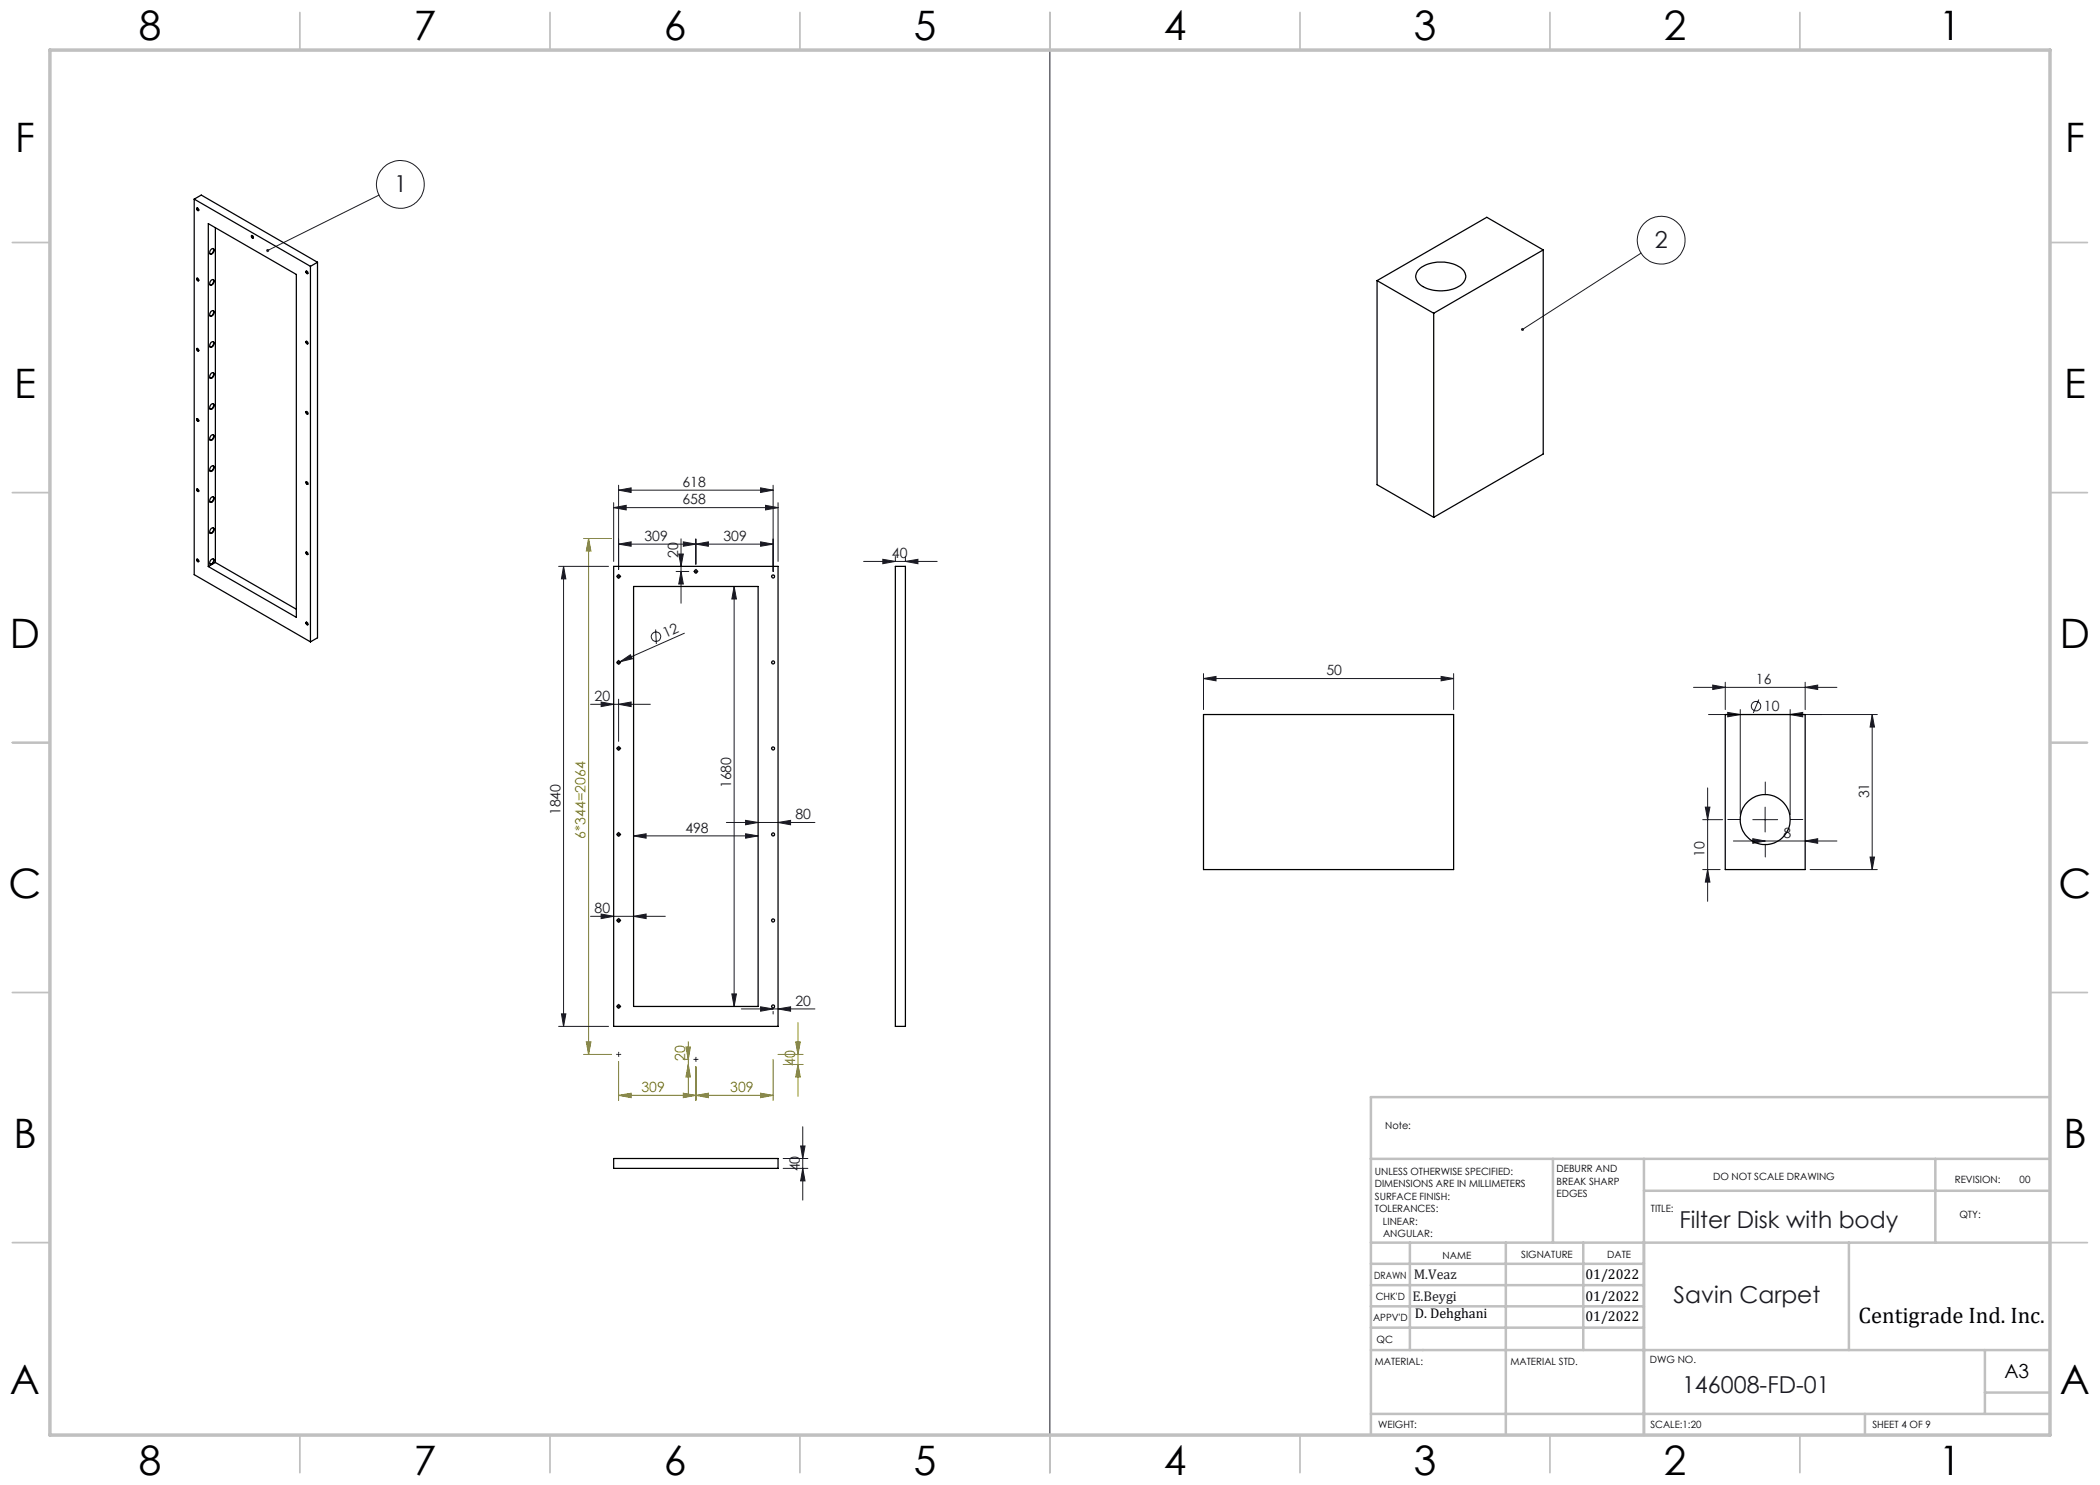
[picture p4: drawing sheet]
<svg xmlns="http://www.w3.org/2000/svg" width="420mm" height="297mm" viewBox="0 0 420 297" stroke-linecap="round" stroke-linejoin="round" font-family="sans-serif">
<g fill="none" stroke="#191924" stroke-width=".2">
<path d="M210 10v277M75.8 39l-22.2 11.1M328.2 50.6l-23.7 15.3M123.7 98l2.5-.4v.9zM123.7 97v16.9M123.7 98h30.9M152.1 97.6l2.5 .4-2.5 .5zM154.6 97v17.3M111.7 113.3h10M112.7 113.3l.5 2.5h-.9zM112.7 113.3v92M122.7 101.5l2.5-.4v.9z"/>
<path d="M122.7 100.5v11.8M122.7 101.5h32.9M123.6 115.3h.3M123.7 108.8l2.5-.4v.9zM123.7 115.2v.2M123.7 108.8h30.9M135.2 114.3h2.6M135.7 110.8h1l-.5 2.5zM136.2 107.8v12.8M136.2 114.3l.5 2.5h-1zM136.7 108.4l2.5 .4-2.5 .5zM139 114.3h.3"/>
<path d="M139.2 108.8l2.5-.4v.9zM139.2 107.8v5.1M139.2 114.2v.2M146.8 117.3l.5 2.5h-.9zM146.8 117.3v84M152.1 108.4l2.5 .4-2.5 .5zM153.1 101.1l2.5 .4-2.5 .5zM155.6 100.5v11.8M172.7 112.3h14.7M176.6 111.9l2.5 .4-2.5 .4zM179.1 111.3v1M181.1 112.3l2.5-.4v.8z"/>
<path d="M181.1 111.3v1M123.6 132.5h.3M123.7 139.8v8.5M123.7 132.4v.2M124 132.4l2.1-1.5 .4 .9zM124 132.4l-.6 .2M131.1 125.9l.2 2.9M136.9 126.6l-12.9 5.8M240.7 135.7l2.5-.4v.9zM240.7 134.7v7.2M240.7 135.7h50M288.2 135.3l2.5 .4-2.5 .5z"/>
<path d="M290.7 134.7v7.2M338.7 137.5h28.7M342.5 137l2.6 .5-2.6 .4zM345.1 136.5v5.4M351.8 139.9l-1.1 2.7M361 137.5l2.5-.5v.9zM361 136.5v5.4M118.1 140.9h12M120.2 140.4l2.5 .5-2.5 .4zM123.6 149.7h.3M123.7 140.9l2.5-.5v.9zM123.7 149.6v.2"/>
<path d="M341.5 157.6v22.7M345.5 142.5l2.6 .4-2.6 .5zM348.1 141.9v21M358 142.9l2.5-.4v.9zM358 141.9v21M374.4 142.9l.5 2.5h-.9zM374.4 142.9v31M375.5 142.9h-33.8M123.6 166.9h.3M123.7 166.8v.2M126.7 167.2l2.5-.4v.8zM126.7 167.2h24.9"/>
<path d="M145.3 164.5h17.7M149.1 166.8l2.5 .4-2.5 .4zM149.1 164.1l2.5 .4-2.5 .5zM155.6 164.5l2.5-.4v.9zM340.5 163.9h4M340.5 173.9h3.5M341.1 161.4h.9l-.5 2.5zM341.5 173.9l.5 2.5h-.9zM346.7 168.2h20.7M350.6 167.7l2.4 .5-2.4 .5zM350.6 163.9h4.9M353 161.4v5"/>
<path d="M361 168.2l2.5-.5v1zM362 173.9h13.5M374 171.4h.9l-.5 2.5zM118.1 183.3h15M120.2 182.8l2.5 .5-2.5 .4zM123.6 184.1h.3M123.7 184v.2M126.7 183.3l2.5-.5v.9zM146.4 198.8h.9l-.5 2.5zM111.7 205.3h10M112.3 202.8h.9l-.5 2.5zM123.6 210.9h.3"/>
<path d="M123.6 201.3h.3M123.7 201.2v.2M123.7 210.8v.2M139 211.9h.3M139.2 211.8v.2M148.3 201.8h14.7M152.1 201.4l2.5 .4-2.5 .4zM154.6 202.3v.5M155.6 201.8l2.5-.4v.8zM156.6 231.7h5M156.6 233.7h5M160.1 229.2h.9l-.5 2.5z"/>
<path d="M160.5 225.4v14.6M160.5 233.7l.5 2.5h-.9z"/>
<circle cx="80.1" cy="36.9" r="4.8"/>
<circle cx="332.2" cy="48" r="4.8"/>
<circle cx="131.2" cy="127.3" r=".94"/>
<circle cx="351.2" cy="141.2" r=".94"/>
</g>
<g fill="none" stroke="#808000" stroke-width=".2">
<path d="M116.7 107.7h5.6M117.7 107.7l.5 2.5h-.9zM117.7 107.7v103.2M116.7 210.9h5.6M117.3 208.4h.9l-.5 2.5zM123.7 219.1l2.5-.5v.9zM123.7 212.3v7.8M123.7 219.1h30.9M136.6 211.9h1.2M136.7 218.6l2.5 .5-2.5 .4zM137.2 209.4h.9l-.4 2.5zM137.7 212.9l.4 2.5h-.9z"/>
<path d="M137.7 208.3v10.9M139.2 219.1l2.5-.5v.9zM139.2 213.3v6.8M152.1 218.6l2.5 .5-2.5 .4zM154.6 211.9v8.2M155.6 210.9h5M156.6 212.9h4M159.1 208.4h1l-.5 2.5zM159.6 212.9l.5 2.5h-1zM159.6 204.5v14.7"/>
</g>
<g fill="none" stroke="#191924" stroke-width=".2" stroke-dasharray="15.2 1.3 1.3 1.3">
<path d="M123.5 115.3h-.2M123.7 115v-.2M123.7 115.5v.2M124 115.3h.2M138.9 114.3h-.1M139.2 114v-.2M139.2 114.5v.2M139.4 114.3h.2M123.5 132.5h-.2M123.7 132.2v-.2M123.7 132.7v.2M124 132.5h.2"/>
<path d="M123.5 149.7h-.2M123.7 149.4v-.2M123.7 149.9v.2M124 149.7h.2M353.1 158.9v-2.5M123.5 166.9h-.2M123.7 166.6v-.2M123.7 167.1v.2M124 166.9h.2M348.1 163.9h-2.5M353.1 168.9v2.5M358.1 163.9h2.5"/>
<path d="M123.5 184.1h-.2M123.7 183.8v-.2M123.7 184.3v.2M124 184.1h.2M123.5 210.9h-.2M123.5 201.3h-.2M123.7 210.6v-.2M123.7 211.1v.2M123.7 201v-.2M123.7 201.5v.2M124 210.9h.2M124 201.3h.2"/>
<path d="M138.9 211.9h-.1M139.2 211.6v-.2M139.2 212.1v.2M139.4 211.9h.2"/>
</g>
<g fill="none" stroke="#c0c0c0" stroke-width=".35">
<path d="M60 2.5v7.5M110 2.5v7.5M160 2.5v7.5M210 2.5v7.5M260 2.5v7.5M310 2.5v7.5M360 2.5v7.5M2.5 48.5h7.5M410 48.5h7.5M2.5 98.5h7.5M410 98.5h7.5M2.5 148.5h7.5"/>
<path d="M410 148.5h7.5M2.5 198.5h7.5M410 198.5h7.5M2.5 248.5h7.5M410 248.5h7.5M60 287v7.5M110 287v7.5M160 287v7.5M210 287v7.5M260 287v7.5M310 287v7.5M360 287v7.5"/>
</g>
<g fill="none" stroke="#c0c0c0" stroke-width=".5">
<path d="M410 219.4h-135.8v67.4M274.2 231.8h135.8M310.6 231.8v16.7M328.8 231.8v55.2M328.8 238.2h81.2M387.1 231.8v16.7M274.2 248.5h135.8M274.2 257h54.6M274.2 252.8h54.6M282 248.5v21.5M301.2 248.5v38.3M316.7 248.5v21.5"/>
<path d="M369.8 248.5v21.5M274.2 265.5h54.6M274.2 261.3h54.6M274.2 270h135.8M397 270v12.8M397 278.5h13M274.2 282.8h135.8M373 282.8v4.2"/>
</g>
<path d="M10 10h400v277h-400z" fill="none" stroke="#c0c0c0" stroke-width=".7"/>
<path d="M53.3 49.9v.3l.3-.1-.3 .1a.3 .3 0 0 0 .4 .1 .3 .3 0 0 0 0-.4 .3 .3 0 0 0-.4 0zM304.3 65.7l-.1 .3 .3-.1-.3 .1a.31 .31 0 0 0 .5 .1 .31 .31 0 0 0 0-.4 .31 .31 0 0 0-.4 0z" fill="#191924"/>
<g fill="#808000">
<path d="M123.7 219.1l2.5-.5v.9zM136.7 218.6l2.5 .5-2.5 .4zM139.2 219.1l2.5-.5v.9zM152.1 218.6l2.5 .5-2.5 .4z"/>
<path d="M117.7 107.7l.5 2.5h-.9zM117.3 208.4h.9l-.5 2.5zM137.2 209.4h.9l-.4 2.5zM137.7 212.9l.4 2.5h-.9zM159.1 208.4h1l-.5 2.5zM159.6 212.9l.5 2.5h-1z"/>
</g>
<g fill="#191924">
<path d="M124 132.4l2.1-1.5 .4 .9z"/>
<path d="M153.1 101.1l2.5 .4-2.5 .5zM122.7 101.5l2.5-.4v.9zM123.7 140.9l2.5-.5v.9zM120.2 140.4l2.5 .5-2.5 .4zM126.7 183.3l2.5-.5v.9zM120.2 182.8l2.5 .5-2.5 .4zM361 137.5l2.5-.5v.9zM342.5 137l2.6 .5-2.6 .4zM288.2 135.3l2.5 .4-2.5 .5zM240.7 135.7l2.5-.4v.9z"/>
<path d="M123.7 98l2.5-.4v.9zM152.1 97.6l2.5 .4-2.5 .5zM123.7 108.8l2.5-.4v.9zM136.7 108.4l2.5 .4-2.5 .5zM139.2 108.8l2.5-.4v.9zM152.1 108.4l2.5 .4-2.5 .5zM176.6 111.9l2.5 .4-2.5 .4zM181.1 112.3l2.5-.4v.8zM345.5 142.5l2.6 .4-2.6 .5zM358 142.9l2.5-.4v.9zM350.6 167.7l2.4 .5-2.4 .5zM361 168.2l2.5-.5v1z"/>
<path d="M136.2 114.3l.5 2.5h-1zM135.7 110.8h1l-.5 2.5zM374 171.4h.9l-.5 2.5zM374.4 142.9l.5 2.5h-.9z"/>
<path d="M112.7 113.3l.5 2.5h-.9zM112.3 202.8h.9l-.5 2.5zM146.8 117.3l.5 2.5h-.9zM146.4 198.8h.9l-.5 2.5zM160.1 229.2h.9l-.5 2.5zM160.5 233.7l.5 2.5h-.9zM341.1 161.4h.9l-.5 2.5zM341.5 173.9l.5 2.5h-.9z"/>
<path d="M126.7 167.2l2.5-.4v.8zM149.1 166.8l2.5 .4-2.5 .4zM152.1 201.4l2.5 .4-2.5 .4zM155.6 201.8l2.5-.4v.8zM149.1 164.1l2.5 .4-2.5 .5zM155.6 164.5l2.5-.4v.9z"/>
</g>
<g fill="none" stroke="#000" stroke-width=".25">
<path d="M38.8 39.8v75.1l23.3 13.5M38.8 39.8l23.3 13.5M38.8 39.8l1.5-.8 23.2 13.5M39.4 41.6a.26 .26 0 0 1 .4 .2 .26 .26 0 0 1-.3 .3l-.2-.3zM39.4 55.6l.2 .1a.25 .25 0 0 1 .2 .3 .25 .25 0 0 1-.4 .2 .25 .25 0 0 1-.1-.4zM39.4 41.6l.1 .4 .2 .1M39.4 55.6l.1 .5 .2 .1M41.7 44.7l17.6 10.2v68.6l-17.6-10.2zM42.2 49.9a.38 .38 0 0 1 .6-.1 .38 .38 0 0 1-.1 .6v.1a.38 .38 0 0 1-.6 .3 .38 .38 0 0 1-.1-.6zM42.2 56.1l.1-.1a.34 .34 0 0 1 .5 0 .34 .34 0 0 1 0 .5l-.1 .2a.38 .38 0 0 1-.6 .3 .38 .38 0 0 1-.1-.6zM42.7 49.7a.78 .78 0 0 1-.7 1.1M42.7 55.9a.78 .78 0 0 1-.7 1.1"/>
<path d="M43.1 45.5v67M50.3 47.1a.26 .26 0 0 1 .3 .2 .26 .26 0 0 1-.1 .3l-.2-.3zM50.3 47.1l.1 .3 .3 .2M61.2 54.3a.24 .24 0 0 1 .3 .1 .24 .24 0 0 1-.1 .3zM61.3 54.2v.3l.3 .2M62.1 53.3v75.1M63.5 52.5l-1.4 .8M63.5 52.5v75.1l-1.4 .8M275.4 56.1v40.8l11.3 6.6M275.4 56.1l11.3 6.5M284 53.7a7.3 7.3 0 0 1 8.5 .2 2.07 2.07 0 0 1-.8 3.4 7.4 7.4 0 0 1-7.9-.6 1.91 1.91 0 0 1 .2-3zM308.6 50l-21.9 12.6"/>
<path d="M308.6 50v40.8l-21.9 12.7M308.6 50l-11.2-6.5-22 12.6M39.3 69.7a.25 .25 0 0 1 .4 .2 .25 .25 0 0 1-.2 .3zM39.4 69.7l.1 .4 .2 .1M42.2 74.8a.38 .38 0 0 1 .6-.2 .38 .38 0 0 1-.1 .6v.1a.38 .38 0 0 1-.6 .4 .38 .38 0 0 1-.1-.7zM42.2 68.5a.38 .38 0 0 1 .6-.1 .38 .38 0 0 1-.1 .6v.1a.38 .38 0 0 1-.6 .4 .38 .38 0 0 1-.1-.7zM42.2 62.3l.2-.1a.37 .37 0 0 1 .5 .2 .37 .37 0 0 1-.2 .4v.1a.38 .38 0 0 1-.6 .3 .38 .38 0 0 1-.1-.6zM42.7 62.1a.78 .78 0 0 1-.7 1.1M42.7 68.3a.78 .78 0 0 1-.7 1.1M42.7 74.5a.78 .78 0 0 1-.7 1.1M61.2 68.3a.26 .26 0 0 1 .4 .1 .26 .26 0 0 1-.2 .4l-.2-.3zM61.3 68.3v.2l.3 .3"/>
<path d="M286.7 62.6v40.9M39.4 97.8l.2 .1a.25 .25 0 0 1 .2 .3 .25 .25 0 0 1-.3 .1 .25 .25 0 0 1-.2-.3zM39.4 83.7a.26 .26 0 0 1 .3 .2 .26 .26 0 0 1-.2 .3l-.2-.2zM39.4 83.7l.1 .4 .2 .1M39.4 97.8l.1 .4 .2 .1M42.2 93.4a.38 .38 0 0 1 .6-.2 .38 .38 0 0 1-.1 .6v.1a.4 .4 0 0 1-.7 .3 .4 .4 0 0 1 .1-.6zM42.2 99.5l.1-.1a.34 .34 0 0 1 .5 .1 .34 .34 0 0 1 0 .4l-.1 .3a.4 .4 0 0 1-.7 .3 .4 .4 0 0 1 .1-.7zM42.2 87.1l.3-.1a.61 .61 0 0 1 .3 .6 .61 .61 0 0 1-.5 .4h-.2l-.2-.1zM42.2 80.9l.3-.2a.51 .51 0 0 1 .4 .5 .51 .51 0 0 1-.4 .5 .34 .34 0 0 1-.5 .1 .34 .34 0 0 1 0-.6zM42.7 80.7a.76 .76 0 0 1-.7 1.1M42.7 87a.76 .76 0 0 1-.7 1M42.7 93.2a.76 .76 0 0 1-.7 1"/>
<path d="M42.7 99.4a.76 .76 0 0 1-.7 1M61.2 96.4a.27 .27 0 0 1 .3 .1 .27 .27 0 0 1-.1 .4l-.2-.3zM61.2 82.3a.27 .27 0 0 1 .3 .2 .27 .27 0 0 1-.1 .3l-.2-.3zM61.3 82.3v.4l.3 .1M61.3 96.3v.4l.3 .1M39.4 111.9a.26 .26 0 0 1 .3 .1 .26 .26 0 0 1-.2 .4l-.2-.3zM39.4 111.8v.3l.3 .2M42.2 105.8a.38 .38 0 0 1 .6-.2 .38 .38 0 0 1-.1 .7v.1a.38 .38 0 0 1-.6 .3 .38 .38 0 0 1-.1-.7zM42.3 111.9a.34 .34 0 0 1 .5 0 .34 .34 0 0 1 0 .5l-.1 .1a.38 .38 0 0 1-.6 .4 .38 .38 0 0 1-.1-.6zM42.7 105.6a.76 .76 0 0 1-.7 1M42.7 111.8a.76 .76 0 0 1-.7 1.1M43.1 112.5l-1.4 .8"/>
<path d="M43.1 112.5l16.2 9.3M61.2 110.4a.27 .27 0 0 1 .3 .2 .27 .27 0 0 1-.1 .3l-.2-.3zM61.3 110.4v.3l.3 .2M122.7 113.3h32.9v92h-32.9zM126.7 117.3h24.9v84h-24.9zM179.1 113.3h2v92h-2zM61.2 124.5a.25 .25 0 0 1 .3 .1 .25 .25 0 0 1-.1 .4zM61.3 124.4v.4l.3 .2M240.7 142.9h50v31h-50zM345.1 142.9h15.9v31h-15.9zM122.7 231.7h32.9v2h-32.9z"/>
<circle cx="123.7" cy="115.3" r=".31"/>
<circle cx="139.2" cy="114.3" r=".29"/>
<circle cx="154.6" cy="115.3" r=".31"/>
<circle cx="123.7" cy="132.5" r=".3"/>
<circle cx="154.6" cy="132.5" r=".3"/>
<circle cx="123.7" cy="149.7" r=".3"/>
<circle cx="154.6" cy="149.7" r=".3"/>
<circle cx="123.7" cy="166.9" r=".3"/>
<circle cx="154.6" cy="166.9" r=".3"/>
<circle cx="353" cy="163.9" r="5"/>
<circle cx="123.7" cy="184.1" r=".3"/>
<circle cx="154.6" cy="184.1" r=".3"/>
<circle cx="123.7" cy="201.3" r=".31"/>
<circle cx="154.6" cy="201.3" r=".31"/>
</g>
<g font-size="8.1">
<text x="27.8" y="8">8</text>
<text x="82.8" y="8">7</text>
<text x="132.8" y="8">6</text>
<text x="182.8" y="8">5</text>
<text x="232.8" y="8">4</text>
<text x="282.8" y="8">3</text>
<text x="332.8" y="8">2</text>
<text x="387.8" y="8">1</text>
<text x="3" y="30.4">F</text>
<text x="413" y="30.4">F</text>
<text x="2.8" y="79.6">E</text>
<text x="412.8" y="79.6">E</text>
<text x="2" y="129.6">D</text>
<text x="412" y="129.6">D</text>
<text x="1.7" y="179.6">C</text>
<text x="411.7" y="179.6">C</text>
<text x="2.7" y="229.6">B</text>
<text x="412.7" y="229.6">B</text>
<text x="2" y="278.9">A</text>
<text x="412" y="278.9">A</text>
<text x="27.8" y="295">8</text>
<text x="82.8" y="295">7</text>
<text x="132.8" y="295">6</text>
<text x="182.8" y="295">5</text>
<text x="232.8" y="295">4</text>
<text x="282.8" y="295">3</text>
<text x="332.8" y="295">2</text>
<text x="387.8" y="295">1</text>
</g>
<g font-size="4.7" fill="#191924">
<text x="78.8" y="38.5">1</text>
<text x="331" y="49.6">2</text>
<text x="335.9" y="245.6">Filter Disk with body</text>
<text x="334.7" y="260.5">Savin Carpet</text>
<text x="336.4" y="278.5">146008-FD-01</text>
</g>
<text font-size="4.5" x="371.7" y="264.6">Centigrade Ind. Inc.</text>
<text font-size="3.9" x="400.9" y="275.5">A3</text>
<g font-size="2.8" fill="#191924">
<text x="136.5" y="100.9">658</text>
<text x="136.5" y="97.4">618</text>
<text x="128.9" y="108.2">309</text>
<text x="135.6" y="111.7" transform="rotate(-90 135.6 111.7)">20</text>
<text x="144.7" y="108.2">309</text>
<text x="178.4" y="111.7">40</text>
<text x="133.1" y="127.7" transform="rotate(-24 133.1 127.7)">12</text>
<text x="265.3" y="135.1">50</text>
<text x="351.2" y="136.8">16</text>
<text x="118.9" y="140.2">20</text>
<text x="352.8" y="142.3">10</text>
<text x="146.2" y="157.7" transform="rotate(-90 146.2 157.7)">1680</text>
<text x="373.9" y="159.7" transform="rotate(-90 373.9 159.7)">31</text>
<text x="112.1" y="163" transform="rotate(-90 112.1 163)">1840</text>
<text x="137.1" y="166.6">498</text>
<text x="159.1" y="163.9">80</text>
<text x="356.7" y="167.6">8</text>
<text x="340.9" y="171.4" transform="rotate(-90 340.9 171.4)">10</text>
<text x="118.9" y="182.6">80</text>
<text x="159.1" y="201.2">20</text>
<text x="160" y="234.3" transform="rotate(-90 160 234.3)">40</text>
<text x="282.8" y="255.9">M.Veaz</text>
<text x="282.5" y="260.1">E.Beygi</text>
</g>
<g font-size="2.8" fill="#808000">
<text x="117.1" y="167.7" transform="rotate(-90 117.1 167.7)">6*344=2064</text>
<text x="137" y="212.2" transform="rotate(-90 137 212.2)">20</text>
<text x="159" y="213.1" transform="rotate(-90 159 213.1)">40</text>
<text x="128.3" y="218.5">309</text>
<text x="146.1" y="218.5">309</text>
</g>
<g font-size="2.8">
<text x="317.1" y="255.9">01/2022</text>
<text x="282.9" y="263.6">D. Dehghani</text>
<text x="317.1" y="260.1">01/2022</text>
<text x="317.1" y="264.2">01/2022</text>
</g>
<g font-size="2">
<text x="277" y="225.8">Note:</text>
<text x="275" y="234.9">UNLESS OTHERWISE SPECIFIED:</text>
<text x="275" y="237.4">DIMENSIONS ARE IN MILLIMETERS</text>
<text x="275" y="239.9">SURFACE FINISH:</text>
<text x="311.3" y="234.5">DEBURR AND</text>
<text x="311.3" y="237">BREAK SHARP</text>
<text x="311.3" y="239.5">EDGES</text>
<text x="342.6" y="236">DO NOT SCALE DRAWING</text>
<text x="391" y="236.6">REVISION:</text>
<text x="403.9" y="236.6">00</text>
<text x="275" y="242.4">TOLERANCES:</text>
<text x="276.6" y="244.9">LINEAR:</text>
<text x="330.2" y="242.4">TITLE:</text>
<text x="391.9" y="243.7">QTY:</text>
<text x="276.6" y="247.4">ANGULAR:</text>
<text x="288.5" y="251.7">NAME</text>
<text x="304.2" y="251.7">SIGNATURE</text>
<text x="321.4" y="251.7">DATE</text>
<text x="274.8" y="255.9">DRAWN</text>
<text x="275.1" y="260.1">CHK'D</text>
<text x="274.6" y="264.2">APPV'D</text>
<text x="275.3" y="268.5">QC</text>
<text x="275" y="273">MATERIAL:</text>
<text x="302.1" y="273">MATERIAL STD.</text>
<text x="330" y="272.5">DWG NO.</text>
<text x="275.6" y="285.6">WEIGHT:</text>
<text x="330.1" y="285.6">SCALE:1:20</text>
<text x="374.5" y="285.6">SHEET 4 OF 9</text>
</g>
</svg>
